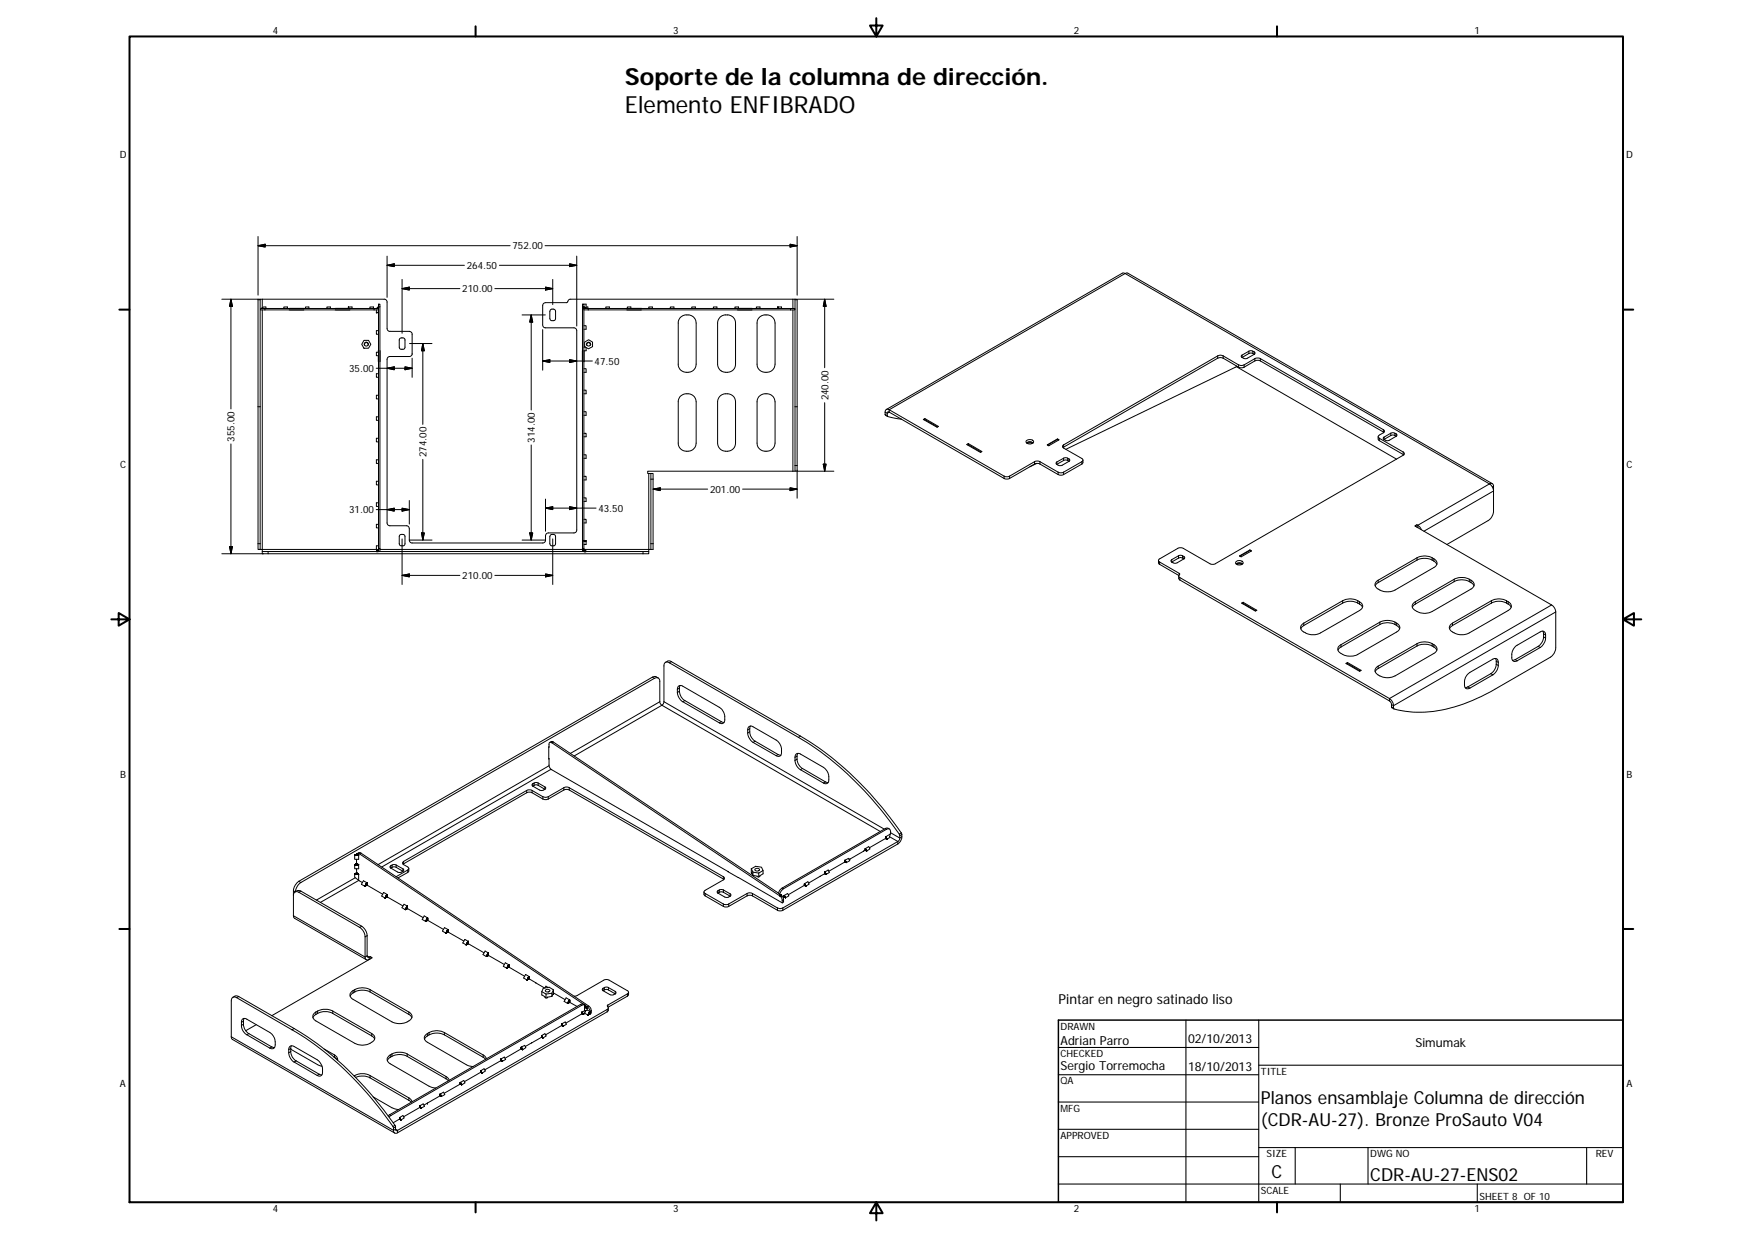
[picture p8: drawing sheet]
<svg xmlns="http://www.w3.org/2000/svg" width="420mm" height="297mm" viewBox="0 0 420 297" stroke-linecap="round" stroke-linejoin="round" font-family="sans-serif">
<g fill="none" stroke="#000" stroke-width=".24">
<path d="M61.9 58.9l1.7-.4v.7zM61.9 58.9h60.4M61.9 56.7v14.1M130.7 58.9h60.5M189.5 58.5l1.7 .4-1.7 .3zM191.2 56.7v14.1M53.2 71.7h8.6M55.4 71.7l.3 1.7h-.7zM55.4 71.7v26.3M61.9 71.9v-.2h.5v.2M61.9 71.9v25.6M61.9 71.9h.5"/>
<path d="M62.4 71.9v25.6M62.4 71.7h.5M62.6 74l.6-.4h.6v.4M62.9 71.7h29.4l.5 .6v6.5l.2 .4 .4 .2h4.8l.6 .5v5l-.1 .3-.4 .3h-4.9l-.4 .2-.2 .4v39.3l.2 .4 .4 .2h4.2l.4 .3 .2 .4v2.9l.5 .6h31.6l.5-.4v-1.5l.4-.5h6.6l.4-.4 .1-48.3-.2-.4-.5-.1h-6.9l-.4-.3-.2-.4v-4.6l.3-.6 .4-.1 5.3-.1a.8 .8 0 0 1 .8-.8h53.3M62.9 71.7v2.1M62.9 74.3v57.4M63.5 74.3h26.2M63.5 74h26.2M63.5 74h-1v.3h1M63.5 74v.3M68.1 74v-.4h.8v.4M69.4 74.3h3.5"/>
<path d="M69.4 74h3.5M73.2 74v-.4h.9v.4M78.4 74v-.4h.8v.4M80.4 74.3h3.5M83.6 73.6v.4v-.4h.8v.4M83.6 73.9l-3.2 .1M88.7 74v-.4h.9v.4M89.7 74h1.1M89.7 74.3h1.1M89.7 74v.3M90.3 74.3v.7h.5h-.5M90.4 74l.4-.4v.4z"/>
<path d="M90.8 74h.1M90.8 73.6l-.4 .4M90.8 79.3h-.5v.8h.5M90.8 73.6v-.7h.3v.7M90.8 73.6h.3M90.8 73.6v57.9M91.1 73.6v57.9M92.8 61.4v9.9M92.8 63.6l1.7-.4v.7zM92.8 63.6h18.6M96.4 69.2l1.8-.4v.7zM96.4 69.2h13.9"/>
<path d="M96.4 67v12.9M118.7 69.2h13.9M119.8 63.6h18.5M125.2 75.5h5.6M127.4 75.5l.4 1.7h-.8zM127.4 75.5v22.8M130.1 79v9.8M130.8 68.8l1.8 .4-1.8 .3zM132.1 74.2a.73 .73 0 0 1 1.1 .5v1.6a.7 .7 0 0 1-.7 .6 .7 .7 0 0 1-.6-.6v-1.6zM132.6 67v6M136.6 63.2l1.7 .4-1.7 .3zM138.3 61.4v16.8"/>
<path d="M139.7 73.6h.3M139.7 73.6v-.7h.3v.7M139.7 73.6v57.9M140 73.6l.4 .4M140 78.1h.6v.8h-.6M140 74h.1M140 72.9h.6v.8M140 74.3h1.1M140 73.6v57.9M140.1 74l-.1-.4 .4 .4M140.1 74h.3M140.1 74h.2"/>
<path d="M140.2 73.8h.2M140.3 73.9l.7-.3v.4M140.3 74h.8M141.1 74.3h48.5M141.1 74h48.5M141.1 74v.3M145.3 74v-.4h.8v.4M150.3 74.3h3.5M150.4 74v-.4h.9v.4M150.4 73.9l-.1 .1M151.3 73.9l2.5 .1M155.6 74v-.4h.9v.4"/>
<path d="M160.7 74v-.4h.9v.4M163.1 76.2a2.21 2.21 0 0 1 2.3-.7 2.21 2.21 0 0 1 1.6 1.9v9.9a2.16 2.16 0 0 1-2.2 2 2.16 2.16 0 0 1-2.1-2v-10.1zM165.9 74v-.4h.9v.4M171.1 74v-.4h.8v.4M172.8 76a2.21 2.21 0 0 1 3.6 1.4v9.9a2.16 2.16 0 0 1-2.2 2 2.16 2.16 0 0 1-2.1-2v-9.9l.2-.8zM176.2 74v-.4h.9v.4M176.9 74.3h3.4M177.1 73.9l3.2 .1M181.4 74v-.4h.9v.4M182 76.2a2.21 2.21 0 0 1 2.4-.7 2.21 2.21 0 0 1 1.5 1.9v9.9a2.17 2.17 0 0 1-2.2 2 2.17 2.17 0 0 1-2.1-2v-9.9v-.5zM186.6 73.6v.4v-.4h.8v.4M189.6 74h1v.3h-1"/>
<path d="M189.6 74v.3M190.2 71.7v2.3M190.2 74.3v38.7M190.2 71.7h.5M190.7 71.7v.2M190.7 71.9v25.6M190.7 71.9h.5M190.7 71.7h.5v.2M191.2 71.9v25.6M191.3 71.7h8.7M197.8 71.7v16.5M197.8 71.7l.3 1.7h-.7z"/>
<path d="M269.8 65.6l.6-.2 87.5 50.6M269.8 65.6l87.4 50.4M269.8 65.6l-56.6 32.6M269.8 65.6l-.7-.1-56.5 32.7M61.9 97.5h.5M61.9 97.5v32.8M62.4 97.5v32.8M87.3 81.6h1.1l.5 .9-.5 1h-1.1l-.5-1zM88.3 82.8a.5 .5 0 0 0-.5-.8 .5 .5 0 0 0-.4 .8M90.2 88.3h8.6M90.7 85.3l.1 1.4M90.8 84.5h-.5v.8h.5"/>
<path d="M90.8 94.8h-.5v.8h.5M90.8 99.9h-.5v.9h.5M90.8 89.6h-.5v.8h.5M90.8 84.1l-.1 .4M91.1 84.1v2.6M92.8 88.3l1.7-.4v.7zM95.9 81.2a.74 .74 0 0 1 1.2 .3v1.7a.71 .71 0 0 1-.7 .6 .71 .71 0 0 1-.7-.6v-1.7zM97.1 87.9l1.7 .4-1.7 .3zM98.2 82.4h5.4M98.8 85.9v4.6M101.4 82.4l.4 1.7h-.7zM101.4 82.4v19.3"/>
<path d="M130.1 86.6l1.8-.4v.7zM130.1 86.6h12M136.6 86.2l1.7 .4-1.7 .3zM139.7 84.1v2.6M140 98.7h.6v.9h-.6M140 88.4h.6v.9h-.6M140 93.5h.6v.9h-.6M140 83.2h.5M140 86.7h.1M140.2 82l1-.6 .9 .6v1.1l-1 .5-.9-.5zM140.6 83.3v.8h-.6M141.6 82.8a.51 .51 0 0 0-.5-.8 .51 .51 0 0 0-.4 .8"/>
<path d="M163.1 95.1a2.22 2.22 0 0 1 2.3-.7 2.22 2.22 0 0 1 1.6 1.9v9.9a2.16 2.16 0 0 1-2.2 2 2.16 2.16 0 0 1-2.1-2v-10.1zM172.6 95.1a2.2 2.2 0 0 1 2.3-.6 2.2 2.2 0 0 1 1.5 1.8v9.9a2.16 2.16 0 0 1-2.2 2 2.16 2.16 0 0 1-2.1-2v-9.9zM182 95.1a2.22 2.22 0 0 1 2.4-.7 2.22 2.22 0 0 1 1.5 1.9v9.9a2.17 2.17 0 0 1-2.2 2 2.17 2.17 0 0 1-2.1-2v-9.9v-.5zM190.7 97.5v14.1M190.7 97.5h.5M191.2 97.5v14.1M197.8 96.5v16.5M212.3 99.4l.5 .4M212.3 98.8v.6M212.3 99.4l.5 .2M212.3 98.8l.5 .3 .4-.3M212.8 99.6v.2l.9 .3 2.5 .4"/>
<path d="M213.2 98.2a.6 .6 0 0 0-.6 0 .6 .6 0 0 0-.3 .6M213.2 98.2v.6M213.2 98.2l27.6 16M213.2 98.8l27.6 15.9M213.2 98.8h-.4v.8M292 85.3l-36.9 21.4M292 85.9l-36.9 21.3M292 85.3l.5-.1 .8 .1M292 85.3v.6M292 85.9l.7-.2 .6 .2M293.3 85.3v.6M293.3 85.3l3.7 2.2"/>
<path d="M293.3 85.9l3.7 2.1M296.5 87.9l38.4 22.2M296.6 87.8l-41 19.9M297 87.5l.5 .1 .9-.1M297 87.5v.5M297 88l.5 .2 .9-.2M297.9 85.1l-.2 .3 .2 .3M297.9 85.1v.6M298.4 87.5v.5M299.5 84.2l.4-.1 .5 .1M299.5 84.8h.9M299.5 84.8l-1.6 .9"/>
<path d="M299.5 84.2l-1.6 .9M299.5 84.2v.6M300.4 84.8l.4 .1M300.4 84.2l.4 .2M300.4 84.2v.6M300.8 84.4l.2 .2-.2 .3M300.8 84.9l-1.6 1a1.14 1.14 0 0 1-1.3-.2M300.8 84.4v.5M300.9 86l.5-.2 .8 .2M300.9 86l-2.5 1.5M300.9 86v.5M300.9 86.5l-2.5 1.5"/>
<path d="M300.9 86.5l.5-.1 .8 .1M302.2 86v.5M302.2 86l29.6 17M302.2 86.5l29.6 17.1M55.4 106.4v26.4M90.8 105.1h-.5v.8h.5M90.8 115.4h-.5v.8h.5M90.8 110.2h-.5v.9h.5M98.2 120v5.6M101.4 110.1v19.4M127.4 106.7v22.8M130.8 119.7v7.7"/>
<path d="M140 119.4h.6v.8h-.6M140 109h.6v.9h-.6M140 103.9h.6v.8h-.6M140 114.2h.6v.9h-.6M155.6 113.5v18.2M155.6 113.5h.5M156.1 114.9v-1.4h.5v1.4M156.1 114.9h.5M156.1 114.9v15.4M156.6 117.3l1.7-.4v.7zM156.6 117.3h13.1M156.6 114.9v15.4"/>
<path d="M189.5 116.9l1.7 .4-1.7 .3zM190.2 113h.5M190.2 113h-34.9v.5h.3M190.7 111.6h.5M191.2 111.6v1.4h-.5v-1.4M191.2 112.7v6.7M191.2 117.3h-13.1M191.3 113h8.7M197.4 111.3h.7l-.3 1.7zM221.4 100.6l.4-.2 3.3 1.8-.4 .2zM221.8 100.6l3.1 1.8M221.8 100.6h-.2"/>
<path d="M221.8 100.4v.2M231.8 106.6l.4-.3 3.3 1.9-.4 .3zM232.2 106.3v.3M232.2 106.6l3.1 1.8M232.2 106.6l-.1 .1M240.8 114.7l.5 .2 .8-.2M240.8 114.2l.5 .1 .8-.1M240.8 114.2v.5M242.1 114.2v.5M246.1 105.7l.6-.3a.69 .69 0 0 1 .8 0 .69 .69 0 0 1 .3 .8 .99 .99 0 0 1-1.7-.4zM246.2 106.2a1.3 1.3 0 0 1 1.5 0M246.5 106.3l.4-.1 .6 .1"/>
<path d="M248.1 110.7l-6 3.5M248.1 111.3l-6 3.4M248.1 110.7l.4-.2 .9 .2M248.1 110.7v.6M248.1 111.3l.4-.2 .9 .2M248.6 111.1l-1.6 .8M249.4 110.7v.6M249.4 110.7l4.4 2.5M249.4 111.3l4.4 2.5M251.1 106.7l2.5-1.5 .4 .2-2.5 1.5zM253.4 110.8l-.2 .2 .2 .3M253.4 110.8v.5"/>
<path d="M253.6 105.3l-2.4 1.4M253.6 105.2v.1M253.6 105.3l.3 .2M253.8 113.2v.6M253.8 113.2l.4 .1 .9-.1M253.8 113.8l.4 .1 .9-.1M255.1 109.9l.4-.2 .5 .2M255.1 110.4l.4-.1 .5 .1M255.1 110.4l-1.7 .9M255.1 106.7v.5M255.1 113.2v.6M255.1 109.9l-1.7 .9"/>
<path d="M255.1 106.7a.41 .41 0 0 0-.3 .3 .41 .41 0 0 0 .3 .4l4.3 2.5a.41 .41 0 0 1 .3 .4 .41 .41 0 0 1-.3 .4M255.1 109.9v.5M255.1 107.2l-.2 .1M256 110.4l.4 .2M256 109.9l.4 .1M256 109.9v.5M256.4 110l.1 .3-.1 .3M256.4 110.6l-1.6 .9a1.2 1.2 0 0 1-1.4-.2M256.4 110v.6M259.4 110.7v.6M259.4 110.7l-4.3 2.5M259.4 111.3l-4.3 2.5"/>
<path d="M259.7 110.3v.7l-.3 .3M330.5 104.7v.6l.3 .3M330.8 105.1v.5M330.8 105.1l5.7 3.3M330.8 105.6l5.7 3.4M331.8 103a.39 .39 0 0 1 .2 .4 .39 .39 0 0 1-.2 .4l-1 .5a.4 .4 0 0 0-.3 .4 .4 .4 0 0 0 .3 .4M331.8 103v.6M331.8 103.6l.1 .1M331.9 104.8l-.2 .2 .2 .3M331.9 104.8v.5M333.5 103.9l.4-.2 .6 .2M333.5 104.4l.4-.1 .6 .1"/>
<path d="M333.5 104.4l-1.6 .9M333.5 103.9l-1.6 .9M333.5 103.9v.5M334.5 104.4l.3 .2M334.5 103.9l.3 .1M334.5 103.9v.5M334.8 104l.2 .3-.2 .3M334.8 104.6l-1.6 .9a1.1 1.1 0 0 1-1.3-.2M334.8 104v.6M336.5 108.4a.4 .4 0 0 1 .3 .4 .4 .4 0 0 1-.3 .3l-45.2 26.1h-1l-7-3.9-.7 .1-4.5 2.6a.4 .4 0 0 0-.3 .4 .4 .4 0 0 0 .3 .3M336.5 108.4v.6M336.5 109h.1"/>
<path d="M357.2 116a2.04 2.04 0 0 1 1 1.7l-16.7 9.7M357.2 116l-17.2 9.9M357.2 116a.6 .6 0 0 1 .7 0 .6 .6 0 0 1 .3 .6M358.2 116.6l-.1 6.7a2.76 2.76 0 0 1-1.2 1.5l-9.9 5.7M358.2 116.6l-.3 .1M53.2 132.8h10M55 131h.7l-.3 1.8zM61.9 130.3v1.4h.5v-1.4M61.9 130.3h.5M62.4 131.7h.5M62.9 131.7v.5M62.9 132.2v.6h1.4"/>
<path d="M62.9 131.7h27.5M62.9 132.2h1.4M64.3 132.2v.6M64.3 132.2h89.9M64.3 132.8h89.9M90.3 132.1l.5-.4v.5h-.5zM90.8 131.7v.5v-.1M90.8 131.7l-.5 .5M90.8 125.7h-.5v.9h.5M90.8 130.9h-.5v.7l.3 .4M90.8 120.5h-.5v.9h.5M90.8 131.5h.3"/>
<path d="M90.8 131.5v.2M90.8 131.8v.2M90.8 131.8h.1M91.1 131.5v.7M91.1 131.7h48.6M92.8 122.2l1.7-.4v.7zM95.9 128.3a.74 .74 0 0 1 1.2 .3v1.7a.71 .71 0 0 1-.7 .6 .71 .71 0 0 1-.7-.6v-1.7zM96.4 137.9l1.8-.3v.7zM96.4 137.9h13.9M96.4 121.8l1.8 .4-1.8 .3zM96.4 129.2v10.9M98.2 122.2h-8"/>
<path d="M98.2 129.5h5.4M101.1 127.8h.7l-.4 1.7zM125.2 129.5h5.6M127 127.8h.8l-.4 1.7zM130.8 121.8l1.8-.3v.7zM130.8 121.8h12.1M130.8 137.6l1.8 .3-1.8 .4zM132.1 128.2a.73 .73 0 0 1 1.1 .4v1.9a.73 .73 0 0 1-.7 .4 .73 .73 0 0 1-.6-.6v-1.7zM132.6 129.2v10.9M132.6 137.9h-13.9M136.6 121.5l1.7 .3-1.7 .4zM139.7 131.5v.7"/>
<path d="M139.7 131.5h.3M140 124.5h.6v.9h-.6M140 132.2h.1M140 131.5v.7M140 131.7l.6 .5h-.6zM140.6 129.7h-.6h.6v.8h-.6M154.2 132.2h1.4v.6h-1.4M154.2 132.2v.6M155.6 131.7v.5M155.6 131.7h-15.6l.6 .5M155.6 131.7h.5M156.1 130.3v1.4"/>
<path d="M156.1 130.3h.5M156.6 130.3v1.4h-.5M277.8 134.4v.6l.3 .3M278.1 134.7v.6M278.1 134.7l4.7 2.8M278.1 135.3l4.6 2.7M281 134.2l-.2 .2 .2 .3M281 134.2v.5M282.6 133.2l.4-.1 .6 .1M282.6 133.8l.4-.1 .6 .1M282.6 133.8l-1.6 .9M282.6 133.2l-1.6 1"/>
<path d="M282.6 133.2v.6M282.7 138.1v.6l.2 .3M282.8 137.5v.3M282.8 137.5l.1 .2a.45 .45 0 0 0-.2 .4 .45 .45 0 0 0 .2 .4M282.9 138.5v.5M282.9 138.5l50.3 29M282.9 139l50.3 29M283.6 133.8l.3 .2M283.6 133.2l.3 .2M283.6 133.2v.6M283.9 133.4l.2 .2-.2 .4M283.9 134l-1.6 .9a1.17 1.17 0 0 1-1.3-.2"/>
<path d="M283.9 133.4v.6M296.4 134.7a1.02 1.02 0 0 1 1.7 .3 1.08 1.08 0 0 1-1.8-.1zM296.4 135.2l.2-.1a1.25 1.25 0 0 1 1.4 .1M296.7 135.4l.4-.3 .6 .3M297.2 133.3l2.6-1.5 .3 .3-2.5 1.4zM299.8 132l-2.4 1.3M299.8 131.8v.2M299.8 132l.2 .1M330.5 139.7l-.7 .7M330.5 139.1v.6M339.8 125.8v.6M339.8 133.7l-9.3 5.4"/>
<path d="M339.8 134.3l1.7-.4h.9l1.1 .4M339.8 133.7v.6M339.8 134.3l-9.3 5.4M339.8 133.7l1.7-.4 1.2 .1 .8 .3M340 125.9l-.2-.1-.5 .3 32.8 18.9M340 125.9v.6M340 125.9l.9 1.1M343.5 133.7l.4 .3M343.5 134.3l.4 .2M343.5 133.7v.6M343.9 134a1.1 1.1 0 0 1 .7 1 1.1 1.1 0 0 1-.7 1.1l-9.4 5.4a3.7 3.7 0 0 1-4.7-1.1 1.2 1.2 0 0 1 .7-1.3M343.9 134.5l.7 .8"/>
<path d="M343.9 134v.5M348.7 138.9l-9.3 5.4M348.7 139.4l-9.3 5.4M348.7 139.4a3.9 3.9 0 0 1 3.7 0M348.7 138.9v.5M348.7 138.9a4.1 4.1 0 0 1 3.7 0M352.4 138.9l.4 .2M352.4 139.4l.4 .3M352.4 138.9v.5M352.8 139.1a1.11 1.11 0 0 1 .7 1.1 1.11 1.11 0 0 1-.7 1l-9.3 5.4a3.5 3.5 0 0 1-4.8-1.2l.2-.7 .5-.4M352.8 139.7l.7 .7M352.8 139.1v.6"/>
<path d="M160.5 158.9a.78 .78 0 0 0-.9-.1 .78 .78 0 0 0-.4 .8v8.6M160.5 158.9l31 17.9M161 158.6l-.5 .3M161 158.6l-.7-.2-.7 .4M161 158.6l31 17.9M297.8 144.6l.3-.2 3.3 1.9-.4 .2zM298.1 144.4v.3M298.1 144.7l3.1 1.7M298.1 144.7h-.1M312.7 149.4v.6M312.7 150l-.7 .7M321.6 154.6v.5"/>
<path d="M321.6 155.1l-.7 .8M322 144.6a3.9 3.9 0 0 1 3.6 0M322 144v.6M322 144l.5-.2a3.9 3.9 0 0 1 3.1 .2M322 144l-9.3 5.4M322 144.6l-9.3 5.4M322.8 159l.3-.2 3.3 1.9-.4 .2zM323.1 159.1l3.1 1.7M323.1 159.1l-.1 .1M323.1 158.8v.3M325.6 144v.6M325.6 144l.4 .3"/>
<path d="M325.6 144.6l.4 .2M326 144.3a1.1 1.1 0 0 1 .8 1 1.1 1.1 0 0 1-.8 1.1l-9.3 5.3a3.7 3.7 0 0 1-4.7-1 1.09 1.09 0 0 1 .7-1.3M326 144.8l.7 .8M326 144.3v.5M330.5 159.7v.6M330.9 149.7l1.7-.4 1.2 .1 .7 .3M330.9 149.2v.5M330.9 149.2l1.7-.5 1.2 .2 .7 .3M330.9 149.2l-9.3 5.4M330.9 149.7l-9.3 5.4M334.5 149.2v.5M334.5 149.2l.5 .2"/>
<path d="M334.5 149.7l.5 .3M335 149.4a1.11 1.11 0 0 1 .7 1.1 1.11 1.11 0 0 1-.7 1l-9.4 5.4a3.7 3.7 0 0 1-4.7-1 1.05 1.05 0 0 1 .7-1.3M335 150l.6 .7M335 149.4v.6M339.4 144.3v.5M339.4 144.8l-.7 .8M339.8 154.3l-9.3 5.4M339.8 154.9a4.1 4.1 0 0 1 3.7 0M339.8 154.3v.6M339.8 154.9l-9.3 5.4M339.8 154.3a3.9 3.9 0 0 1 3.7 0M343.5 154.3l.4 .3"/>
<path d="M343.5 154.9l.4 .2M343.5 154.3v.6M343.9 155.1l.7 .8M343.9 154.6v.5M343.9 154.6a1.1 1.1 0 0 1 .7 1 1.1 1.1 0 0 1-.7 1.1l-9.4 5.4a3.6 3.6 0 0 1-4.8-1.3l.3-.7 .5-.4M348.3 149.4v.6M348.3 150l-.7 .7M357.7 144l-9.4 5.4M357.7 144.6l-9.4 5.4M357.7 144.6a3.9 3.9 0 0 1 3.6 0M357.7 144v.6M357.7 144l.4-.2a3.9 3.9 0 0 1 3.2 .2"/>
<path d="M358.6 157.9l.2 .6M358.8 159.3l-.4 1.4-.9 .8M358.8 158.5l.5 .3M358.8 158.5v.8M358.8 159.3l.5 .2M359.3 159.5l-.3 1.2-1 1.1M359.3 158.8a.8 .8 0 0 0-.4-.9 .8 .8 0 0 0-.9 .1l-5.5 3.2a2.91 2.91 0 0 0-1.3 2.3v.7a.79 .79 0 0 0 .4 .9 .79 .79 0 0 0 .9-.1M359.3 158.8v.7M361.3 144l.4 .3M361.3 144.6l.4 .2M361.3 144v.6M361.7 144.3a1.1 1.1 0 0 1 .8 1 1.1 1.1 0 0 1-.8 1.1l-9.3 5.3a3.7 3.7 0 0 1-4.8-1 1.15 1.15 0 0 1 .7-1.3"/>
<path d="M361.7 144.8l.7 .8M361.7 144.3v.5M363.4 158.1l.4 .3M363.4 158.1l-.7 .2M368.9 155l.5 .2M368.9 155l-5.5 3.1M369.4 155.2l-5.6 3.2M370 151.3l.2 .7M370.2 152l.5 .2M370.2 152v.7M370.2 152.7l.5 .3M370.2 152.7a2.95 2.95 0 0 1-1.3 2.3"/>
<path d="M370.7 153l-.3 .9-1 1.3M370.7 152.2a.79 .79 0 0 0-.4-.8 .79 .79 0 0 0-.9 .1l-5.7 3.3a2.93 2.93 0 0 0-1.1 2.1v.7a.79 .79 0 0 0 .3 .9 .79 .79 0 0 0 .9-.1M370.7 152.2v.8M372.1 145l.2 .2a2.15 2.15 0 0 1 .8 1.5M372.1 145l-38.9 22.5M373.1 146.7v8.6l-.5 1.4-.8 .9-13.3 7.6a35 35 0 0 1-20.6 5.4l-3.6-.6M373.1 146.7l-38.9 22.5M132.2 177.8l.5 .1M132.2 177.8l-.4 .2M132.3 178.1a.39 .39 0 0 0-.4-.1 .39 .39 0 0 0-.2 .4v3.5M132.3 178.1l54.7 36.7M132.5 177.8h-.3"/>
<path d="M132.7 177.9l54.6 36.6M132.7 177.9l-.4 .2M156.5 162.3l.4 .3M156.5 162.3l-84.8 49M156.5 162.3l.6-.1 .7 .4M156.9 162.6a.78 .78 0 0 1 1-.1 .78 .78 0 0 1 .3 .9v4.8M156.9 162.6l-84.8 49M158.2 168.2l-21.4 12.4M158.2 168.2l.5 .9M158.7 169.1l52.4 30.2M158.7 169.1l-21 12.2M159.2 168.2l-.5 .9"/>
<path d="M159.2 168.2l52.9 30.6M162.4 165.2v.8M162.4 166l.5 1.4 .8 .8M162.4 165.2a.8 .8 0 0 1 .4-.8 .8 .8 0 0 1 .9 .1l8.8 5.1a3 3 0 0 1 1.3 2.2v.8a.79 .79 0 0 1-.4 .8 .79 .79 0 0 1-.9-.1M162.9 165v.7M162.9 165l-.5 .2M162.9 165.7l-.5 .3M162.9 165.7l.1 .5a2.66 2.66 0 0 0 1.2 1.8M163.1 164.3l-.2 .7M163.7 168.2l8.8 5.1M164.2 168l8.8 5M164.2 168l-.5 .2"/>
<path d="M173 173l-.5 .3M173 173l.6 .2M179.3 175v.7M179.3 175.7l.4 1.2 .9 1.1M179.3 175a.79 .79 0 0 1 .4-.8 .79 .79 0 0 1 .9 0l5.7 3.3a2.84 2.84 0 0 1 1.1 2.2v.7a.79 .79 0 0 1-.3 .9 .79 .79 0 0 1-1-.1M179.8 174.7v.8M179.8 174.7l-.5 .3M179.8 175.5l-.5 .2M179.8 175.5a2.87 2.87 0 0 0 1.3 2.2M180 174.1l-.2 .6M180.6 178l5.5 3.2M181.1 177.7l5.5 3.2"/>
<path d="M181.1 177.7l-.5 .3M191.5 176.8a79 79 0 0 1 24.2 23.2M192 176.5a79.4 79.4 0 0 1 24.1 23.2M192 176.5l-.5 .3M330.5 160.3l-.7 .7M333.2 167.5l.2 .1a2.16 2.16 0 0 1 .8 1.6M333.2 167.5v.5M333.2 168l.4 .5 .1 .4M333.7 169.5l.6 .4M333.7 168.9v.6M333.7 169.5l.5 .2M333.7 168.9l.5 .3"/>
<path d="M334.2 169.7l.1 .3M334.2 169.2v.5M352 164.7l-.6 .2M352 164.7l.5 .3M357.5 161.5l.5 .3M357.5 161.5l-5.5 3.2M358 161.8l-5.5 3.2M126.3 190.1l.5-.2 .8 .2M126.3 189.5v.6M126.3 189.5l.5-.1 .8 .1M126.3 189.5l-29.5 17M126.3 190.1l-29.5 17"/>
<path d="M127.6 189.5v.6M127.6 189.5l2.6 1.5M127.6 190.1l2.6 1.5M127.8 188.5l1.6 .9a1.14 1.14 0 0 0 1.3-.2M127.8 187.9l-.2 .2 .2 .4M127.8 187.9v.6M128.1 188.3l-.3 .2M128.1 187.7l-.3 .2M128.1 188.3l.4-.1 .6 .1M128.1 187.7v.6M128.1 187.7l.4-.1 .6 .1M129.1 188.3l1.6 .9"/>
<path d="M129.1 187.7l1.6 1M129.1 187.7v.6M130.2 191.6l.5 .1 .8-.1M130.2 191v.6M130.2 191l.6 .2 .7-.2M130.7 188.7l.2 .2-.2 .3M130.7 188.7v.5M131.5 191v.6M131.6 181.9l.1 1.8 .6 .8 42.3 24.5M131.7 183.6l-41 23.7M132.2 184.4l-40.6 23.5M135.2 189.4l.5-.1 .8 .1"/>
<path d="M135.2 188.8v.6M135.2 188.8l.5-.1 .8 .1M135.2 189.4l-3.7 2.2M135.2 188.8l-3.7 2.2M136.5 188.8v.6M136.5 189.4l37 21.3M136.5 188.8l37 21.4M186.6 180.9l-.5 .3M186.6 180.9l.7 .2M190.7 182.3l.1 .7a2.76 2.76 0 0 0 1.2 1.5M190.7 181.5v.8M190.7 181.5a.8 .8 0 0 1 .3-.8 .8 .8 0 0 1 1 .1l5.5 3.2 .5 .4a2.93 2.93 0 0 1 .8 2.6 .79 .79 0 0 1-.4 .8 .79 .79 0 0 1-.9-.1"/>
<path d="M191.1 182l.4 1.2 .9 1M191.1 181.3l-.4 .2M191.1 182l-.4 .3M191.1 181.3v.7M191.3 180.6l-.2 .7M192 184.5l5.5 3.2M192.4 184.2l5.6 3.3M192.4 184.2l-.4 .3M198 187.5l.6 .1M198 187.5l-.5 .2M212.3 198.6l.5-.1 .5 .3M212.3 198.6l.3 .2"/>
<path d="M212.3 198.6l-24.7 14.3M212.6 198.8a.74 .74 0 0 1 .9 .2 .74 .74 0 0 1 0 1M212.6 198.8l-24.7 14.3M213.5 200l-.2 .8-.6 .4M213.5 200l-1.1 .6M213.6 199.6l2.2 1.3 .5-.3M215.7 200l.1 .3M216.1 199.7l.2 .4M216.1 199.7l-.4 .3M70.4 219.5l.2 .7 17.3 9.9M70.4 219.5l17.2 9.9M70.4 213.6l.4 .2"/>
<path d="M70.4 213.6v5.9M71.7 211.3l.4 .3M71.7 213.9a.8 .8 0 0 0-.9-.1 .8 .8 0 0 0-.4 .9M71.7 211.3l-.9 .9-.4 1.4M71.7 213.9l14.6 8.4M72.1 213.6l-.6-.1-.8 .3M72.1 213.6l-.4 .3M72.1 211.6l-.8 .8-.4 1.4M72.1 213.6l14.7 8.5M85.1 207.3v1h.9v-1M85.1 209.6v.7l.9 .7M85.1 207.3h.9"/>
<path d="M85.1 205.1v.9h.9v-.9M85.1 209.6h.9M85.1 205.1h.9M85.1 205.1l.4-.3 .5 .3zM85.1 209.6l.4-.3 .5 .3zM85.1 207.3l.4-.2 .5 .2zM85.2 210.4l-9.3 5.4M85.5 208.3v.3M85.5 206v1.1M85.5 208.5v.1M85.5 207.1l-.4 .2M85.5 207.1l.5 .2"/>
<path d="M85.5 209.3l-.4 .3M85.5 209.3l.5 .3M85.5 208.6v.7M86 209.6v1.4M86 205.1l-.5-.3-.4 .3M86 211l.9 .6M86 211.1l-9.2 5.2M86.2 204.7l54.7 36.7M86.2 204.7l-.3-.1-.3 .2M86.5 204.5l-.4-.1-.4 .2M86.5 204.5l-.3 .2M86.5 204.5l54.7 36.7"/>
<path d="M88 211.6v.6l-.5 .3zM88 212.2l3.8 2.2M88 211.6l-.8-.4-.5 .8 .8 .5M88 211.6l-.5 .9M88 212.2l-.5 .3M88 211.6v.6M92.8 214.4v.6l-.5 .3zM92.8 214.4l-.8-.4-.5 .8 .8 .5M92.8 214.4l-.5 .9M92.8 215l-.5 .3M92.8 214.4v.6M92.8 215l3.8 2.2"/>
<path d="M93.7 208.1l1.6 1a1.21 1.21 0 0 0 1.3-.2M93.7 207.6l-.2 .2 .2 .3M93.7 207.6v.5M94 207.9l.5-.1 .5 .1M94 207.4v.5M94 207.9l-.3 .2M94 207.4l-.3 .2M94 207.4l.5-.1 .5 .1M95 207.9l1.6 1M95 207.4l1.6 .9M95 207.4v.5M96.6 208.3l.2 .3-.2 .3"/>
<path d="M96.6 208.3v.6M96.8 207.1l-.1 .1M96.8 206.5a.41 .41 0 0 0-.3 .4 .41 .41 0 0 0 .3 .4l1 .5a.4 .4 0 0 1 .2 .4 .4 .4 0 0 1-.2 .4M96.8 206.5v.6M97.7 217.2v.6l-.5 .3zM97.7 217.8l3.8 2.2M97.7 217.2v.6M97.7 217.2l-.8-.4-.5 .8 .8 .5M97.7 217.2l-.5 .9M97.7 217.8l-.5 .3M97.8 208.6v.6M97.8 209.2l-2.4 1.3"/>
<path d="M97.8 208.6l-2.8 1.6M98 208.2v.7l-.2 .3M168.8 213.8v.6l.3 .4M169.1 214.2v.6M169.1 214.8l4.4 2.5M169.1 214.2l4.4 2.5M172.2 214.1l1.6 1a1.17 1.17 0 0 0 1.3-.3M172.2 213.6l-.2 .2 .2 .3M172.2 213.6v.5M172.5 213.9h1M172.5 213.4l-.3 .2M172.5 213.9l-.3 .2"/>
<path d="M172.5 213.4v.5M172.5 213.4h1M173.5 217.3l.5 .1 .8-.1M173.5 210.7l.1 .1M173.5 210.2v.5M173.5 216.7v.6M173.5 213.4l1.6 .9M173.5 213.9l1.6 .9M173.5 213.4v.5M173.5 210.2a.4 .4 0 0 1 .2 .4 .4 .4 0 0 1-.2 .3l-4.4 2.5a.39 .39 0 0 0-.3 .4 .39 .39 0 0 0 .3 .4M173.5 216.7l.5 .2 .8-.2M174.6 208.9l2.5 1.5"/>
<path d="M174.6 209h.1M174.8 216.7v.6M175.1 214.3l.2 .2-.2 .3M175.1 214.3v.5M177 210.4h.1M177 210.4l10.6 6.1M179.2 214.8l.4-.2 .9 .2M179.2 214.2v.6M179.2 214.2l.6-.2 .7 .2M179.2 214.8l-4.4 2.5M179.2 214.2l-4.4 2.5M180.2 208.3l1-.6 1.4 .2 .4 .8-1 .6"/>
<path d="M180.2 208.3l.1 1.1M180.2 208.3l.4 .8M180.3 209.4v-.1l.3 .6M180.3 209.3v.1M180.5 214.2v.6M180.5 214.8l5.9 3.4M180.5 214.2l5.9 3.5M180.6 209.9l1.4 .3M180.6 209.1v.8M180.6 209.1l1.4 .2M181.1 208.3l.2-.1a.43 .43 0 0 1 .6 0 .43 .43 0 0 1 .1 .5l-.1 .1a.49 .49 0 0 1-.6 0 .49 .49 0 0 1-.2-.5zM182 209.3v.9"/>
<path d="M183 208.7v.8l-1 .7M186.4 217.7l.5 .1 .8-.1M186.4 218.2l.5 .2 .8-.2M186.4 217.7v.5M186.9 214.7l.4-.2v.3zM187 214.8l.5 .5 .1 .5M187.2 214.5h.1M187.3 214.5l.4 .4 .2 .7M187.3 214.5l-.3 .3M187.6 212.9l-.5 .4-.4 .8M187.6 215.8v.7M187.6 212.9l.3 .2"/>
<path d="M187.7 217.7v.5M187.9 215.6v.7l-.3 .2M187.9 215.6l-.3 .2M187.9 213.1l-.5 .4-.4 .8M188.1 214.7l.3 .5-.3-.1zM188.1 215.1l-.3 .1M188.1 214.7l.3 .5M188.1 214.7v.4M188.1 215.1l.3 .1M188.1 214.7l.8-.5 .3 .6-.8 .4M192.9 211.9l.4 .5M192.9 211.9v.3"/>
<path d="M192.9 212.2l-3.9 2.3M192.9 211.9l.4 .5-.4-.2zM192.9 212.2l.4 .2M192.9 211.9l.8-.5 .4 .6-.8 .4M196.7 210.1h.1M196.7 210.1l-2.8 1.6M197.8 209.4l-1.1 .7M197.8 209.1l.3 .5-.3-.2zM197.8 209.1l.3 .5M197.8 209.1v.3M197.8 209.4l.3 .2M197.8 209.1l.8-.5 .3 .6-.8 .4"/>
<path d="M202.7 206.6l-3.9 2.3M202.7 206.2l.3 .6-.3-.2zM202.7 206.2l.3 .6M202.7 206.2v.4M202.7 206.6l.3 .2M202.7 206.2l.8-.4 .3 .5-.8 .5M203.8 206h.1M203.8 205.9l-.2 .2M207.1 204v.1M207.1 204l-3.3 2M207.5 203.8l-.4 .2M207.5 203.5l.3 .5-.3-.2z"/>
<path d="M207.5 203.5l.3 .5M207.5 203.5v.3M207.5 203.8l.3 .2M207.5 203.5l.8-.5 .3 .5-.8 .5M212.4 201l-3.9 2.2M212.4 200.6l.3 .6-.3-.2zM212.4 200.6l.3 .6M212.4 200.6v.4M212.4 201l.3 .2M213.3 200.6l2 1.1M215.3 202.3l-27.6 15.9M215.3 201.7l-27.6 16"/>
<path d="M215.3 201.7v.6M215.8 200.3l-.1 1-.4 .4M216.3 200.6v.2a2.11 2.11 0 0 1-1 1.5M216.3 200.1l-.5 .2M216.3 200.1v.5M56.8 239.2a.79 .79 0 0 0-1-.1 .79 .79 0 0 0-.3 .8v8.7M56.8 239.2l13.2 7.7M57.2 238.9l13.3 7.7M57.2 238.9l-.4 .3M57.2 238.9l-.6-.2-.8 .4M84.7 237.5a1.11 1.11 0 0 0-.8 1 1.11 1.11 0 0 0 .8 1.1l9.3 5.4a3.9 3.9 0 0 0 4.8-1 1.2 1.2 0 0 0-.7-1.4M84.7 237.5v.5"/>
<path d="M84.7 238l-.7 .8M85.1 237.3v.5M85.1 237.3a4 4 0 0 1 3.6 0M85.1 237.8l1.7-.4 1.2 .1 .7 .3M85.1 237.8l-.4 .2M85.1 237.3l-.4 .2M86.3 222.3a2.91 2.91 0 0 1 1.3 2.3M86.8 222.1l.5 .4a2.63 2.63 0 0 1 .7 1.8M86.8 222.1l-.5 .2M87.6 224.6v4.8M88 229.2l.2 .3 .3-.1M88 229.2l.5 .2"/>
<path d="M88 229.2l-.4 .2M88 224.3l-.4 .3M88 224.3v4.9M88.5 229.4l.3-.1 .5 .3-24.1 13.9M88.5 229.4v.6a.59 .59 0 0 1-.7 .1 .59 .59 0 0 1-.2-.7M88.7 237.3v.5M88.7 237.8l9.4 5.4M88.7 237.3l9.4 5.3M88.8 229.3v.6M102.5 220v.6l-.4 .3zM102.5 220v.6M102.5 220l-.8-.4-.4 .8 .8 .5"/>
<path d="M102.5 220l-.4 .9M102.5 220.6l-.4 .3M102.5 220.6l3.9 2.2M107.4 222.8v.6l-.5 .3zM107.4 223.4l3.8 2.2M107.4 222.8l-.8-.4-.5 .8 .8 .5M107.4 222.8l-.5 .9M107.4 223.4l-.5 .3M107.4 222.8v.6M112.3 225.7v.5l-.5 .3zM112.3 225.7l-.8-.5-.5 .9 .8 .4M112.3 225.7l-.5 .8"/>
<path d="M112.3 226.2l-.5 .3M112.3 225.7v.5M112.3 226.2l3.8 2.2M117.1 228.5v.5l-.5 .3zM117.1 229l3.8 2.2M117.1 228.5l-.8-.5-.5 .9 .8 .4M117.1 228.5l-.5 .8M117.1 229l-.5 .3M117.1 228.5v.5M122 231.3v.5l-.5 .3zM122 231.3l-.8-.5-.5 .9 .8 .4M122 231.3l-.5 .8"/>
<path d="M122 231.8l-.5 .3M122 231.3v.5M122 231.8l3.8 2.3M126.9 234.1v.6l-.5 .2zM126.9 234.7l1.6 .9M126.9 234.1l-.8-.5-.5 .9 .8 .5M126.9 234.1l-.5 .9M126.9 234.7l-.5 .3M126.9 234.1v.6M128.5 235.6l2.1 1.3M128.5 235.6h.1M129.9 237.7l1 .6"/>
<path d="M129.9 237.7l.4-.8 1.4-.2 1 .6-.4 .8M129.9 237.7v.8l1 .8M130.8 237.4a.53 .53 0 0 1 .6-.2 .53 .53 0 0 1 .4 .5l-.2 .1a.57 .57 0 0 1-.8-.4zM130.9 238.3v1M131.5 236.7l-.6-.3-.2 .5M132.3 238.1v.8M132.3 238.1l-1.4 .2M132.3 238.9l-1.4 .4M132.6 238.3l.1 .1M132.7 238.4v-.1l-.4 .6M132.7 237.3v1.1M132.7 238l2.8 1.7"/>
<path d="M136.6 239.7v.6l-.5 .3zM136.6 239.7l-.8-.5-.5 .9 .8 .5M136.6 239.7l-.5 .9M136.6 239.7v.6M144.6 237.5l1.7 .9a1.25 1.25 0 0 0 1.2-.1M144.6 236.9l-.2 .3 .2 .3M144.6 236.9v.6M144.9 237.3l-.3 .2M144.9 236.8l-.3 .1M144.9 237.3l.5-.1 .5 .1M144.9 236.8v.5M144.9 236.8l.5-.2 .5 .2"/>
<path d="M145.9 237.3l1.6 1M145.9 236.8l1.6 .9M145.9 236.8v.5M147.5 237.7l.2 .2-.2 .4M147.5 237.7v.6M150.5 238.3a.4 .4 0 0 0 .2-.4 .4 .4 0 0 0-.2-.4l-4.6-2.6-.5-.1-.5 .1-6.7 3.9h-.5M150.5 238.3v.5M150.5 238.8l-4.7 2.7M150.5 238.3l-4.7 2.7M150.7 237.9v.6l-.2 .3M55.5 248.6l.2 .6 38.9 22.4M55.5 248.6l38.9 22.4"/>
<path d="M57.9 245.1v.7M57.9 245.1a.78 .78 0 0 1 .4-.9 .78 .78 0 0 1 .9 .1l5.5 3.2 .7 .7a3.1 3.1 0 0 1 .6 2.5 .75 .75 0 0 1-.5 .7 .75 .75 0 0 1-.8-.1M57.9 245.8a2.65 2.65 0 0 0 1.3 2.3M58.4 244.8v.8M58.4 245.6l-.5 .2M58.4 245.6a2.72 2.72 0 0 0 1.3 2.2M58.4 244.8l-.5 .3M58.6 244.2l-.2 .6M59.2 248.1l5.5 3.2M59.7 247.8l5.5 3.2M59.7 247.8l-.5 .3M61.5 245.7l-2.6 1.4"/>
<path d="M65.2 251l.6 .2M65.2 251l-.5 .3M69.2 251.6v.8M69.2 252.4l.5 1.4 .8 .8M69.2 251.6a.79 .79 0 0 1 .4-.8 .79 .79 0 0 1 .9 .1l5.6 3.2 .6 .6a3.2 3.2 0 0 1 .6 2.6 .76 .76 0 0 1-.4 .7 .76 .76 0 0 1-.8-.2M69.7 251.4v.7M69.7 251.4l-.5 .2M69.7 252.1l-.5 .3M69.7 252.1l.1 .5a2.61 2.61 0 0 0 1.2 1.7M69.7 251.5l6.5 3.7 1 .4M69.9 250.7l-.2 .7M70 246.9a77.8 77.8 0 0 1 24.2 23.2"/>
<path d="M70.5 254.6l5.6 3.2M70.5 246.6a78.9 78.9 0 0 1 24.2 23.2M70.5 246.6l-.5 .3M71 254.3l5.5 3.2M71 254.3l-.5 .3M75.7 242.6a1.14 1.14 0 0 0-.7 1.1 1.14 1.14 0 0 0 .7 1.1l9.4 5.3a3.7 3.7 0 0 0 4.7-1 1.11 1.11 0 0 0-.7-1.3M75.7 242.6v.6M75.7 243.2l-.7 .8M76.2 242.4a4.1 4.1 0 0 1 3.6 0M76.2 243l.2-.2a4 4 0 0 1 3.4 .2M76.2 242.4v.6M76.2 243l-.5 .2"/>
<path d="M76.2 242.4l-.5 .2M76.5 257.5l-.4 .3M76.5 257.5l.7 .2M77.8 251.5l2.4 1.4M79.8 242.4v.6M79.8 242.4l9.3 5.4M79.8 243l9.3 5.3M80 253.4l.2 .1M80.2 252.9a1.29 1.29 0 0 1 .8 1.3M80.2 253.5l.7 .6M80.2 252.9v.6M85.1 257.9v.2"/>
<path d="M85.1 257.9l.2-.2a4 4 0 0 1 3.4 .2M85.1 257.9h-.2M85.3 258.3l1.1-.3a3.7 3.7 0 0 1 2.3 .4M88.7 257.9v.5M88.7 258.4l9.4 5.4M88.7 257.9l9.4 5.3M89.1 248.3l.7 .8M89.1 247.8v.5M93.6 252.9a1.12 1.12 0 0 0-.8 1.1 1.12 1.12 0 0 0 .8 1l9.3 5.4 1.6 .4M93.6 252.9v.6M93.6 253.5l-.7 .8M94 253.3l.2-.2a4 4 0 0 1 3.5 .2"/>
<path d="M94 252.7v.6M94 252.7a4.1 4.1 0 0 1 3.7 0M94 252.7l-.4 .2M94 253.3l-.4 .2M97.7 253.3l9.3 5.3M97.7 252.7v.6M97.7 252.7l9.3 5.4M98.1 243.2l.7 .8M98.1 242.6v.6M102.5 248.3l-.7 .8M102.5 247.8a1.11 1.11 0 0 0-.7 1 1.11 1.11 0 0 0 .7 1.1l9.5 5.5 1.4 .3M102.5 247.8v.5"/>
<path d="M102.9 248.1l.5-.2a4 4 0 0 1 3.2 .2M102.9 247.5v.6M102.9 247.5l.5-.2a3.9 3.9 0 0 1 3.2 .2M102.9 247.5l-.4 .3M102.9 248.1l-.4 .2M106.6 247.5v.6M106.6 248.1l9.3 5.4M106.6 247.5l9.3 5.4M107 258.6l.5 .5M107 258.1v.5M107 258.1l.6 .6 .1 .3M110.4 259.9l-3.9 2.2"/>
<path d="M110.4 259.9l.3 .2M110.4 259.5l.8-.5 .3 .6-.8 .5M110.4 259.5l.3 .6M110.4 259.5v.4M110.4 259.5l.3 .6-.3-.2zM115.3 257.1l-3.9 2.2M115.3 257.1l.3 .2M115.3 256.7l.8-.5 .3 .6-.8 .5M115.3 256.7l.3 .6M115.3 256.7v.4M115.3 256.7l.3 .6-.3-.2zM115.9 253.5l.5 .5"/>
<path d="M115.9 252.9v.6M115.9 252.9l.5 .4 .2 .6M120.1 254.3l-3.9 2.2M120.1 254.3l.3 .1M120.1 253.9l.8-.5 .4 .6-.9 .4M120.1 253.9l.3 .5M120.1 253.9v.4M120.1 253.9l.3 .5-.3-.1zM125 251.4l-3.9 2.3M125 251.4l.3 .3M125 251.1l.8-.5 .3 .6-.8 .5M125 251.1l.3 .6"/>
<path d="M125 251.1v.3M125 251.1l.3 .6-.3-.3zM127.5 250h.1M127.5 250l-1.5 .9M129.9 248.7l.3 .1M129.9 248.3l.8-.5 .3 .6-.8 .4M129.9 248.3l.3 .5M129.9 248.3v.4M129.9 248.3l.3 .5-.3-.1zM129.9 248.7l-2.4 1.3M134.7 245.8l-3.9 2.3M134.7 245.8l.3 .2"/>
<path d="M134.7 245.4l.8-.4 .4 .6-.9 .4M134.7 245.4l.3 .6M134.7 245.4v.4M134.7 245.4l.3 .6-.3-.2zM136.6 240.3l1.8 1M136.6 240.3l-.5 .3M139.2 240.8l.6-.1 .4 .3M139.2 240.8l.3 .2M139.2 240.8l-45.8 26.5M139.5 241l-45.7 26.4M139.5 241l.5-.1 .4 .3M139.6 243l-3.9 2.3"/>
<path d="M139.6 243l.3 .2M139.6 242.7l.3 .5M139.6 242.7v.3M139.6 242.7l.3 .5-.3-.2zM140.2 240.9l.6 .8v.4M140.2 240.9l.6 .9-.3-.2-.1-.5zM140.2 242.9l.8 .5M140.3 242.3l-.7 .4M140.3 242.4l.1 .1M140.4 242.3l-.2 .8-.3 .1M140.4 241.2l-.2-.3v1.4l.6-.2M140.4 241.2l.2 .3"/>
<path d="M140.5 242.3l-.3 .4M140.8 242.1l.7 .4M140.9 241.4l.4 .5 .2 .6M141.2 241.2l-.3 .2M141.2 241.2l.5 .5 .1 .6M141.5 242.5v.6l-.5 .3zM141.5 242.5l-.5 .9M141.5 243.1l-.5 .3M141.5 242.5v.6M141.8 242.3l-.3 .2M141.8 242.3v.6l-.3 .2M145.6 242v.6"/>
<path d="M145.6 242.6l-50.3 29M145.6 242l-50.3 29M145.8 241l-.2 .2a.46 .46 0 0 1 0 .8M145.8 241v.4M145.9 241.6v.7l-.3 .3M89.5 263l4.5 2.6 1.6 .4M93.4 267.3l.4 .1M93.4 267.3l-.3 .2M93.8 267.4l-.5 .4M94.2 270.1l.2 .3M94.4 271a.6 .6 0 0 0 .3 .6 .6 .6 0 0 0 .6 0M94.4 270.4v.6"/>
<path d="M94.7 269.8l-.5 .3M94.7 269.8l.2 .4M94.9 270.2l-.5 .2M94.9 270.7l-.5 .3M94.9 270.7l.1 .3h.3M94.9 270.2v.5M94.9 270.7l.4 .3M95.3 271v.6M95.8 268.3l.3 .2M95.8 267.9l.8-.5 .4 .6-.9 .5M95.8 267.9l.3 .6M95.8 267.9v.4"/>
<path d="M95.8 267.9l.3 .6-.3-.2zM95.8 268.3l-1.5 .9M98.1 263.2v.6M98.1 263.8l.5 .4M98.1 263.2l.5 .4 .2 .5M100.7 265.5l.3 .2M100.7 265.1l.8-.5 .3 .6-.8 .5M100.7 265.1l.3 .6M100.7 265.1v.4M100.7 265.5l-3.9 2.2M100.7 265.1l.3 .6-.3-.2zM102.5 264.5h.1"/>
<path d="M105.5 262.3l.9-.5 .3 .6-.8 .5M105.5 262.3l.4 .6M105.5 262.3v.4l.4 .2M105.5 262.3l.4 .6-.4-.2zM105.6 262.7l-3.9 2.2"/>
<circle cx="87.8" cy="82.5" r=".44"/>
<circle cx="141.1" cy="82.6" r=".42"/>
</g>
<g fill="#000" stroke="#000" stroke-width=".24">
<path d="M61.9 58.9l1.7-.4v.7zM189.5 58.5l1.7 .4-1.7 .3zM55.4 71.7l.3 1.7h-.7zM90.4 74l.4-.4v.4zM92.8 63.6l1.7-.4v.7zM96.4 69.2l1.8-.4v.7zM127.4 75.5l.4 1.7h-.8zM130.8 68.8l1.8 .4-1.8 .3zM136.6 63.2l1.7 .4-1.7 .3zM197.8 71.7l.3 1.7h-.7zM92.8 88.3l1.7-.4v.7zM97.1 87.9l1.7 .4-1.7 .3z"/>
<path d="M101.4 82.4l.4 1.7h-.7zM130.1 86.6l1.8-.4v.7zM136.6 86.2l1.7 .4-1.7 .3zM156.6 117.3l1.7-.4v.7zM189.5 116.9l1.7 .4-1.7 .3zM197.4 111.3h.7l-.3 1.7zM55 131h.7l-.3 1.8zM92.8 122.2l1.7-.4v.7zM96.4 121.8l1.8 .4-1.8 .3zM96.4 137.9l1.8-.3v.7zM101.1 127.8h.7l-.4 1.7zM127 127.8h.8l-.4 1.7z"/>
<path d="M130.8 137.6l1.8 .3-1.8 .4zM130.8 121.8l1.8-.3v.7zM136.6 121.5l1.7 .3-1.7 .4zM140 131.7l.6 .5h-.6zM85.1 205.1l.4-.3 .5 .3zM85.1 209.6l.4-.3 .5 .3zM85.1 207.3l.4-.2 .5 .2zM88 211.6v.6l-.5 .3zM92.8 214.4v.6l-.5 .3zM97.7 217.2v.6l-.5 .3zM186.9 214.7l.4-.2v.3zM188.1 214.7l.3 .5-.3-.1z"/>
<path d="M192.9 211.9l.4 .5-.4-.2zM197.8 209.1l.3 .5-.3-.2zM202.7 206.2l.3 .6-.3-.2zM207.5 203.5l.3 .5-.3-.2zM212.4 200.6l.3 .6-.3-.2zM102.5 220v.6l-.4 .3zM107.4 222.8v.6l-.5 .3zM112.3 225.7v.5l-.5 .3zM117.1 228.5v.5l-.5 .3zM122 231.3v.5l-.5 .3zM126.9 234.1v.6l-.5 .2zM110.4 259.5l.3 .6-.3-.2z"/>
<path d="M115.3 256.7l.3 .6-.3-.2zM120.1 253.9l.3 .5-.3-.1zM125 251.1l.3 .6-.3-.3zM129.9 248.3l.3 .5-.3-.1zM134.7 245.4l.3 .6-.3-.2zM136.6 239.7v.6l-.5 .3zM139.6 242.7l.3 .5-.3-.2zM141.5 242.5v.6l-.5 .3zM95.8 267.9l.3 .6-.3-.2zM100.7 265.1l.3 .6-.3-.2zM105.5 262.3l.4 .6-.4-.2z"/>
</g>
<g fill="none" stroke="#000" stroke-width=".48">
<path d="M31.1 8.7h358.1v279.5h-358.1zM114.1 6.3v2.4M210.2 4.4v4.3l-1.6-2.6h3.1l-1.5 2.6M306.2 6.3v2.4M28.6 74.2h2.5M389.2 74.2h2.5M26.7 148.5h4.4l-2.6-1.5v3l2.6-1.5M389.2 148.5l2.6 1.5v-3l-2.6 1.5h4.4M28.6 222.7h2.5M389.2 222.7h2.5M114.1 288.2v2.5M210.2 288.2l1.5 2.7h-3.1l1.6-2.7v4.4"/>
<path d="M306.2 288.2v2.5"/>
</g>
<g fill="none" stroke="#000" stroke-width=".25">
<path d="M253.8 251.1h48.1M253.8 257.7h48.1M284.4 244.6v43.6M301.9 255.4h87.3M301.9 244.6v43.6M253.8 264.2h48.1M253.8 270.7h48.1M253.8 277.3h48.1M301.9 275.1h87.3M310.6 275.1v8.8M328.1 275.1v8.8M380.5 275.1v8.8"/>
<path d="M253.8 283.9h135.4M321.4 283.9v4.3M354.3 283.9v4.3"/>
</g>
<path d="M253.8 244.6h135.4v43.6h-135.4z" fill="none" stroke="#000" stroke-width=".36"/>
<g font-size="5.7">
<text x="149.8" y="20.3">Soporte de la columna de dirección.</text>
<text x="149.8" y="27.1">Elemento ENFIBRADO</text>
</g>
<g font-size="4.3">
<text x="302.4" y="264.7">Planos ensamblaje Columna de dirección</text>
<text x="302.4" y="269.9">(CDR-AU-27). Bronze ProSauto V04</text>
<text x="304.9" y="282.4">C</text>
<text x="328.6" y="283.3">CDR-AU-27-ENS02</text>
</g>
<text font-size="3.3" x="253.9" y="240.7">Pintar en negro satinado liso</text>
<g font-size="3">
<text x="254.3" y="250.5">Adrian Parro</text>
<text x="284.9" y="250.1">02/10/2013</text>
<text x="339.5" y="251.1">Simumak</text>
<text x="254.3" y="256.5">Sergio Torremocha</text>
<text x="284.9" y="256.6">18/10/2013</text>
</g>
<g font-size="2.4">
<text x="65.4" y="8">4</text>
<text x="161.4" y="8">3</text>
<text x="257.5" y="8">2</text>
<text x="353.6" y="8">1</text>
<text x="28.7" y="38">D</text>
<text x="390" y="38">D</text>
<text x="122.9" y="59.8">752.00</text>
<text x="111.9" y="64.5">264.50</text>
<text x="110.9" y="70.1">210.00</text>
<text x="83.7" y="89.2">35.00</text>
<text x="142.6" y="87.4">47.50</text>
<text x="198.7" y="96" transform="rotate(-90 198.7 96)">240.00</text>
<text x="56.3" y="105.9" transform="rotate(-90 56.3 105.9)">355.00</text>
<text x="128.3" y="106.2" transform="rotate(-90 128.3 106.2)">314.00</text>
<text x="28.8" y="112.2">C</text>
<text x="102.3" y="109.6" transform="rotate(-90 102.3 109.6)">274.00</text>
<text x="390.1" y="112.2">C</text>
<text x="170.3" y="118.2">201.00</text>
<text x="83.7" y="123.1">31.00</text>
<text x="143.5" y="122.7">43.50</text>
<text x="110.9" y="138.8">210.00</text>
<text x="28.8" y="186.5">B</text>
<text x="390.1" y="186.5">B</text>
<text x="254.3" y="246.8">DRAWN</text>
<text x="254.3" y="253.4">CHECKED</text>
<text x="302.4" y="257.6">TITLE</text>
<text x="28.8" y="260.7">A</text>
<text x="254.3" y="259.9">QA</text>
<text x="390" y="260.7">A</text>
<text x="254.3" y="266.5">MFG</text>
<text x="254.3" y="273.1">APPROVED</text>
<text x="303.8" y="277.4">SIZE</text>
<text x="328.6" y="277.4">DWG NO</text>
<text x="382.7" y="277.4">REV</text>
<text x="302.4" y="286.2">SCALE</text>
<text x="354.8" y="287.6">SHEET 8 OF 10</text>
<text x="65.4" y="290.7">4</text>
<text x="161.4" y="290.7">3</text>
<text x="257.5" y="290.7">2</text>
<text x="353.6" y="290.7">1</text>
</g>
</svg>
